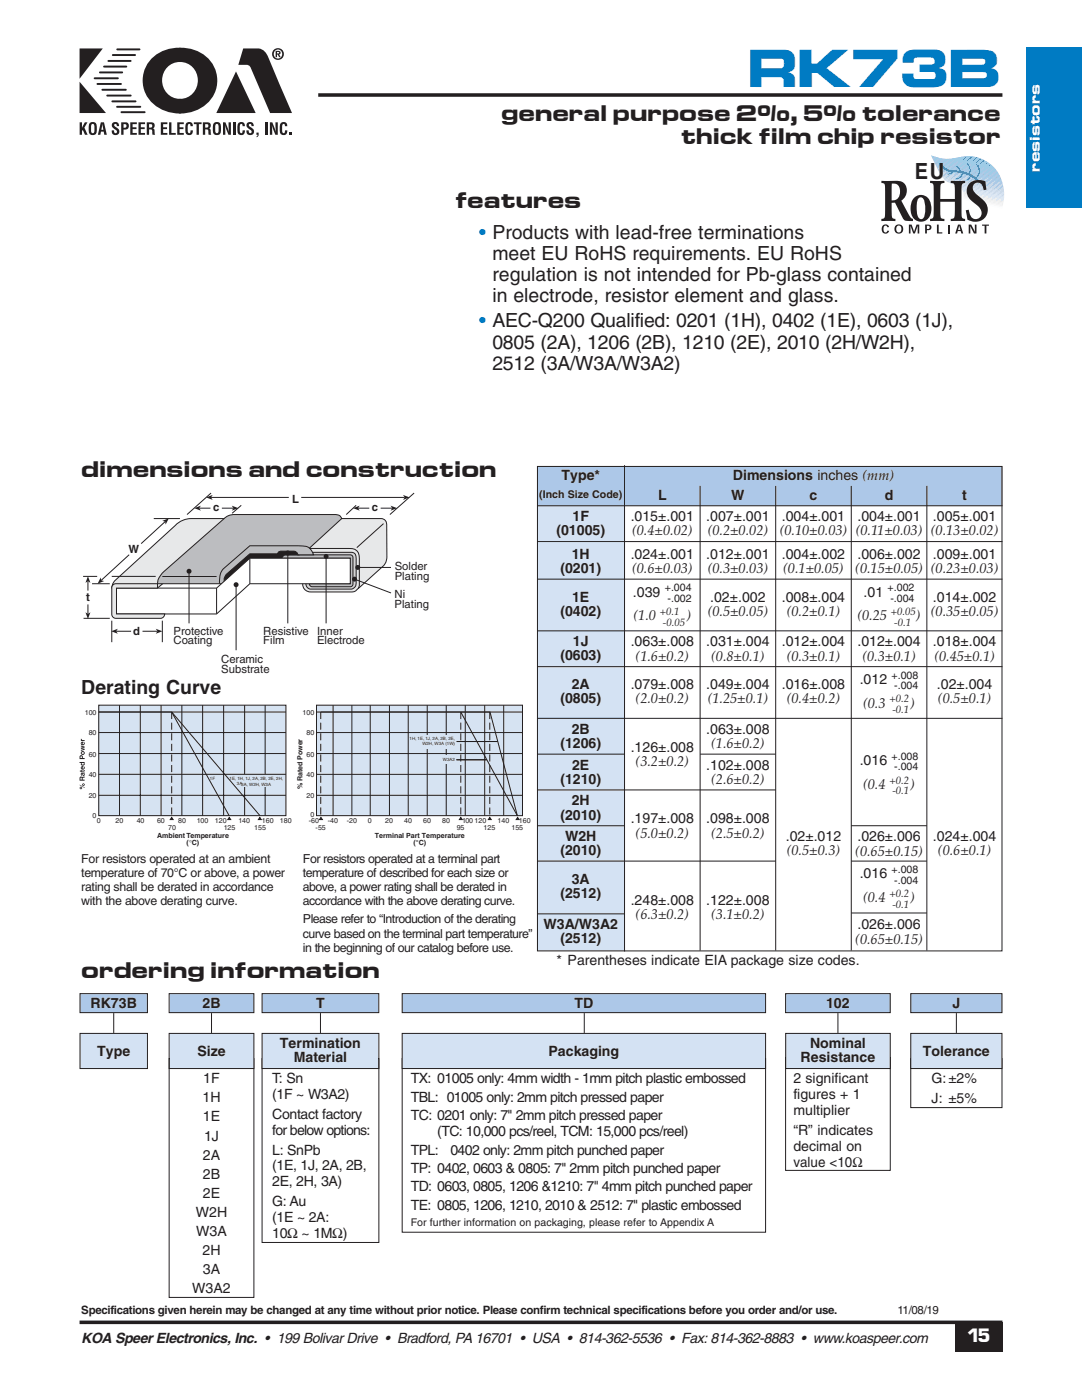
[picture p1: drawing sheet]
<svg xmlns="http://www.w3.org/2000/svg" width="216mm" height="279mm" viewBox="0 0 216 279" stroke-linecap="round" stroke-linejoin="round" font-family="sans-serif">
<path d="M59.6 109.9l8-6.4h8.5a1.15 1.15 0 0 1 1.1 1.3v6.4l-.2 1-.4 .7-5.6 5-.8 .2h-8.2a1.53 1.53 0 0 1-1.6-1.6z" fill="#e7e8e9"/>
<path d="M59.6 109.9l8-6.4h8.5a1.15 1.15 0 0 1 1.1 1.3v6.4l-.2 1-.4 .7-5.6 5-.8 .2h-8.2a1.53 1.53 0 0 1-1.6-1.6z" fill="none" stroke="#231f20" stroke-width=".2"/>
<path d="M62.4 110.2h7.7a1.04 1.04 0 0 1 1 1.5l-.1 5-.1 .4-.5 .4-8.5 .1-.6-.3-.3-.8z" fill="#d1d2d4"/>
<path d="M62.4 110.2h7.7a1.04 1.04 0 0 1 1 1.5l-.1 5-.1 .4-.5 .4-8.5 .1-.6-.3-.3-.8z" fill="none" stroke="#231f20" stroke-width=".2"/>
<path d="M56.5 110.7h13.4l.5 .3v5.6l-.2 .4-7.9 .1a.63 .63 0 0 1-.6-.6h8.2v-5.1h-13.9z" fill="#bcbdc0"/>
<path d="M56.5 110.7h13.4l.5 .3v5.6l-.2 .4-7.9 .1a.63 .63 0 0 1-.6-.6h8.2v-5.1h-13.9z" fill="none" stroke="#231f20" stroke-width=".2"/>
<path d="M44 114.7l6-5.2 6.3-.1 3.9 .2-.5 1.1h-2.8l-.6 .6-.1 .6-6.1 .3-5.4 4.8z" fill="#231f20"/>
<path d="M44 114.7l6-5.2 6.3-.1 3.9 .2-.5 1.1h-2.8l-.6 .6-.1 .6-6.1 .3-5.4 4.8z" fill="none" stroke="#231f20" stroke-width=".2"/>
<path d="M30.6 115.9h14.1v1.8h-14.1z" fill="#fff"/>
<path d="M30.6 115.9h14.1v1.8h-14.1z" fill="none" stroke="#231f20" stroke-width=".2"/>
<path d="M22.9 115.9l12-11a4.5 4.5 0 0 1 3.3-1.4h7.1l-12.8 13-1.1 .9h-9.1l.2-.9z" fill="#e7e8e9"/>
<path d="M22.9 115.9l12-11a4.5 4.5 0 0 1 3.3-1.4h7.1l-12.8 13-1.1 .9h-9.1l.2-.9z" fill="none" stroke="#231f20" stroke-width=".2"/>
<path d="M32.5 114.2l12.2-10.7a2.79 2.79 0 0 1 2.1-.8h20.3a1.05 1.05 0 0 1 1.1 .8l-6.4 5.9 .4 .5 .4 .8-3.2-.1a.78 .78 0 0 0-.7-.6h-2.7l-.4 .1-.2 .4h-5.5l-4.8 4.2-.4 .8v1h-13.3a3.6 3.6 0 0 1 1.1-2.3z" fill="#bcbdc0"/>
<path d="M32.5 114.2l12.2-10.7a2.79 2.79 0 0 1 2.1-.8h20.3a1.05 1.05 0 0 1 1.1 .8l-6.4 5.9 .4 .5 .4 .8-3.2-.1a.78 .78 0 0 0-.7-.6h-2.7l-.4 .1-.2 .4h-5.5l-4.8 4.2-.4 .8v1h-13.3a3.6 3.6 0 0 1 1.1-2.3z" fill="none" stroke="#231f20" stroke-width=".2"/>
<path d="M23.2 117.4h20l6.7-6h20v5.1h-20l-6.7 6h-20z" fill="#fff"/>
<path d="M23.2 117.4h20l6.7-6h20v5.1h-20l-6.7 6h-20zM32.4 115.1h10.8M43.2 117.4v5.1M49.9 111.4v5.1M61.8 109.4l-.6-.3-1.4-.2h-9.9l-5.3 4.6a3.7 3.7 0 0 0-.8 2.9" fill="none" stroke="#231f20" stroke-width=".2"/>
<path d="M22.5 116.7l.6-.2h8.3v.9h-8.2v5.1h9.7a.86 .86 0 0 1-.8 .9h-9a.8 .8 0 0 1-.8-.8v-5.3z" fill="#e7e8e9"/>
<path d="M22.5 116.7l.6-.2h8.3v.9h-8.2v5.1h9.7a.86 .86 0 0 1-.8 .9h-9a.8 .8 0 0 1-.8-.8v-5.3zM37.7 114.4v10M61.9 109.5h7.5a1.89 1.89 0 0 1 2.3 2.3v5.1l-.2 .6M76.5 104.5l-5.3 4.8" fill="none" stroke="#231f20" stroke-width=".2"/>
<circle cx="37.7" cy="114" r=".49" fill="#231f20"/>
<path d="M65.1 111.5v12.9" fill="none" stroke="#231f20" stroke-width=".2"/>
<circle cx="65.1" cy="111" r=".49" fill="#231f20"/>
<path d="M57.4 110.8v13.6" fill="none" stroke="#231f20" stroke-width=".2"/>
<circle cx="57.4" cy="110.4" r=".49" fill="#231f20"/>
<path d="M47.1 117.1v12.7" fill="none" stroke="#231f20" stroke-width=".2"/>
<circle cx="47.1" cy="116.7" r=".49" fill="#231f20"/>
<path d="M71.8 113.2h6.2" fill="none" stroke="#231f20" stroke-width=".2"/>
<circle cx="71.4" cy="113.2" r=".49" fill="#231f20"/>
<path d="M71.1 115.7l6.9 2.6" fill="none" stroke="#231f20" stroke-width=".2"/>
<circle cx="70.7" cy="115.6" r=".49" fill="#231f20"/>
<path d="M42.1 99.3h15.5" fill="none" stroke="#231f20" stroke-width=".2"/>
<path d="M41.1 99.3l1.3-.5-.3 .5 .3 .5z" fill="#231f20"/>
<path d="M60.1 99.3h20.7" fill="none" stroke="#231f20" stroke-width=".2"/>
<path d="M80.4 98.8l1.3 .5-1.3 .5 .4-.5z" fill="#231f20"/>
<path d="M42.1 98.4l-4.8 4.3M82.6 98.4l-4.8 4.3M71.4 101.4h2.3" fill="none" stroke="#231f20" stroke-width=".2"/>
<path d="M70.4 101.4l1.4-.5-.4 .5 .4 .5z" fill="#231f20"/>
<path d="M76 101.4h2.3" fill="none" stroke="#231f20" stroke-width=".2"/>
<path d="M77.9 100.9l1.4 .5-1.4 .5 .4-.5z" fill="#231f20"/>
<path d="M39.7 101.4h2.3M71.1 100.8l-2 1.9" fill="none" stroke="#231f20" stroke-width=".2"/>
<path d="M38.8 101.4l1.3-.5-.4 .5 .4 .5z" fill="#231f20"/>
<path d="M44.3 101.4h2.3" fill="none" stroke="#231f20" stroke-width=".2"/>
<path d="M46.3 100.9l1.3 .5-1.3 .5 .3-.5z" fill="#231f20"/>
<path d="M17.5 116v1.9M18.4 116.5h3.5M30.7 103.5h5.2M48.1 100.8l-1.8 1.6M16.7 123.4h5.2" fill="none" stroke="#231f20" stroke-width=".2"/>
<path d="M17.5 115l.5 1.3-.5-.3-.4 .3z" fill="#231f20"/>
<path d="M17.5 120.6v1.9" fill="none" stroke="#231f20" stroke-width=".2"/>
<path d="M17.1 122.2l.4 .3 .5-.3-.5 1.3z" fill="#231f20"/>
<path d="M25.8 110.7l-5.6 5.1" fill="none" stroke="#231f20" stroke-width=".2"/>
<path d="M20.1 115.2l.1 .6 .6 .2-1.3 .5z" fill="#231f20"/>
<path d="M33 104.1l-4.8 4.4" fill="none" stroke="#231f20" stroke-width=".2"/>
<path d="M32.4 103.9l1.3-.5-.7 1.3v-.6z" fill="#231f20"/>
<path d="M23.2 126h3" fill="none" stroke="#231f20" stroke-width=".2"/>
<path d="M22.2 126l1.3-.5-.3 .5 .3 .5z" fill="#231f20"/>
<path d="M28.4 126h3" fill="none" stroke="#231f20" stroke-width=".2"/>
<path d="M31.1 125.5l1.3 .5-1.3 .5 .3-.5z" fill="#231f20"/>
<path d="M16.6 115h2.8M22.3 115h8.8M22.3 123.9v4.3M32.4 123.9v4.3" fill="none" stroke="#231f20" stroke-width=".2"/>
<path d="M107.2 100.9h17.4v88.8h-17.4z" fill="#d4e2f3"/>
<path d="M15.9 38.1h69.8v44.4h-69.8z" fill="#fff"/>
<path d="M63.5 19h136.5" fill="none" stroke="#231f20" stroke-width=".71" stroke-linecap="butt"/>
<g fill="#231f20">
<path d="M15.9 9.7h4.6l-4.6 6z"/>
<path d="M15.9 16.3l5.2 6.3h-5.2z"/>
<path d="M47.1 14.3l3.9 8.3h-7.8z"/>
<path d="M48.5 9.7h3.1a2.44 2.44 0 0 1 1.9 1.7l4.8 11.2h-4.4l-3.8-9a1.41 1.41 0 0 0-1.8-.7h-.7z"/>
<path d="M30.3 11.6a7.6 7.6 0 0 1 5.6-2.1 1.57 1.57 0 0 1 .7 2.3l-.3 .4-.4 .2a3.7 3.7 0 0 0-3.6 3.6 3.7 3.7 0 0 0 3.6 3.7 1.61 1.61 0 0 1 .7 2.4l-.3 .4a6.2 6.2 0 0 1-4.5-.9 6.3 6.3 0 0 1-1.5-10z"/>
<path d="M35.5 9.7a6.1 6.1 0 0 1 4.4 .8 6.4 6.4 0 0 1 3.4 6.6 6.4 6.4 0 0 1-5.2 5.3l-2.2 .3a1.6 1.6 0 0 1-.6-2.4l.2-.4 .5-.2a3.7 3.7 0 0 0 3.5-3.7 3.7 3.7 0 0 0-3.6-3.6 1.54 1.54 0 0 1-.6-2.3z"/>
<path d="M15.9 24.4h.5v1.1l.5-1.1h.6l-.7 1.1 .7 1.4h-.5l-.5-1-.1 .3v.7h-.5z"/>
<path d="M22.5 24.5a.8 .8 0 0 1 1.2 .4l.1 .3h-.5l-.1-.4-.2-.1-.2 .1v.3a1.9 1.9 0 0 1 1 1.1 .77 .77 0 0 1-.9 .8 .77 .77 0 0 1-.6-1h.5l.1 .5 .3 .1a.36 .36 0 0 0 0-.6l-.6-.4a.72 .72 0 0 1-.1-1.1z"/>
<path d="M26 24.4h1.3v.4h-.8v.6h.7v.4h-.7v.7h.8v.4h-1.3z"/>
<path d="M27.6 24.4h1.3v.4h-.8v.6h.8v.4h-.8v.7h.8v.4h-1.3z"/>
<path d="M32.1 24.4h1.3v.4h-.8v.6h.7v.4h-.7v.7h.8v.4h-1.3z"/>
<path d="M33.7 24.4h.5v2.1h.9v.4h-1.4z"/>
<path d="M35.4 24.4h1.3v.4h-.9v.6h.8v.4h-.8v.7h.9v.4h-1.3z"/>
<path d="M37.2 24.6a.74 .74 0 0 1 .9-.2 .74 .74 0 0 1 .4 .8h-.5l-.1-.4-.1-.1-.3 .1v1.5l.3 .3 .2-.1v-.5h.5a.77 .77 0 0 1-.7 1 .77 .77 0 0 1-.8-.8v-1.1z"/>
<path d="M38.7 24.4h1.5v.4h-.5v2.1h-.5v-2.1h-.5z"/>
<path d="M44.5 24.4h.5l.7 1.9-.1-1.9h.5v2.5h-.5l-.7-1.9 .1 1.9h-.5z"/>
<path d="M46.5 24.4h.5v2.5h-.5z"/>
<path d="M47.6 24.6a.74 .74 0 0 1 .9-.2 .74 .74 0 0 1 .4 .8h-.5l-.1-.4-.1-.1-.3 .1v1.5l.3 .3 .1-.1 .1-.5h.5a.77 .77 0 0 1-.7 1 .77 .77 0 0 1-.8-.8v-1.1z"/>
<path d="M49.4 24.5a.8 .8 0 0 1 1.2 .4v.3h-.4l-.1-.4-.2-.1-.2 .1v.3a1.9 1.9 0 0 1 1 1.1 .77 .77 0 0 1-.9 .8 .77 .77 0 0 1-.6-1h.4l.1 .5 .4 .1a.36 .36 0 0 0-.1-.6l-.5-.4a.72 .72 0 0 1-.1-1.1z"/>
<path d="M51.2 26.5h.4v.6l-.4 .3 .2-.5h-.2z"/>
<path d="M53 24.4h.4v2.5h-.4z"/>
<path d="M53.9 24.4h.4l.7 1.9v-1.9h.4v2.5h-.5l-.6-1.9v1.9h-.4z"/>
<path d="M56 24.6a.74 .74 0 0 1 .9-.2 .74 .74 0 0 1 .4 .8h-.4l-.1-.4-.2-.1-.2 .1-.1 1.5 .3 .3 .2-.1 .1-.5h.4a.77 .77 0 0 1-.6 1 .77 .77 0 0 1-.9-.8v-1.1z"/>
<path d="M57.8 26.5h.4v.4h-.4z"/>
<path d="M54.6 10.8a.88 .88 0 0 1 1.7 0 .88 .88 0 0 1-1.7 0zM54.3 10.8a1.18 1.18 0 0 0 2.3 0 1.18 1.18 0 0 0-2.3 0zM55 10.1v1.3h.3v-.5h.1l.3 .5h.3l-.3-.5 .3-.2-.1-.4zM55.3 10.4h.3l.1 .2-.4 .1z"/>
<path d="M17.9 24.6l-.2 1.2a.86 .86 0 0 0 .8 1.2 .86 .86 0 0 0 .8-1.2v-.3a.86 .86 0 0 0-.3-1.1 .86 .86 0 0 0-1.1 .2zM18.3 24.8l.2-.1 .2 .1 .1 .3v1.2l-.3 .3-.3-.3z"/>
<path d="M20.1 24.4l-.6 2.5h.5l.1-.6h.6l.1 .6h.5l-.5-2.5zM20.4 24.7l.2 1.2h-.4z"/>
<path d="M24.2 24.4v2.5h.4v-1a.77 .77 0 0 0 1.1-.5 .77 .77 0 0 0-.6-1zM24.6 24.8a.39 .39 0 0 1 .6 .3l-.1 .4h-.5z"/>
<path d="M29.3 24.4v2.5h.4l.1-1.1a.45 .45 0 0 1 .5 .2 .45 .45 0 0 1 .1 .5v.4h.5l-.1-.6a.51 .51 0 0 0-.3-.7 .63 .63 0 0 0 .3-.7 .63 .63 0 0 0-.6-.5zM29.7 24.8l.6 .1a.37 .37 0 0 1-.2 .6h-.4z"/>
<path d="M40.5 24.4v2.5h.4l.1-1.1a.45 .45 0 0 1 .5 .2 .45 .45 0 0 1 .1 .5v.4h.5l-.1-.6a.51 .51 0 0 0-.3-.7 .63 .63 0 0 0 .3-.7 .63 .63 0 0 0-.6-.5zM40.9 24.8l.6 .1a.37 .37 0 0 1-.2 .6h-.4z"/>
<path d="M42.7 24.6l-.2 1.2a.86 .86 0 0 0 .8 1.2 .86 .86 0 0 0 .8-1.2v-.3a.86 .86 0 0 0-.4-1.1 .86 .86 0 0 0-1 .2zM43 24.8l.3-.1 .2 .1 .1 .3v1.2l-.3 .3-.3-.3z"/>
</g>
<path d="M18.9 15.6h4.6M19.4 16.8h4.7M19.9 14.5h4.5M20.4 17.9h4.7M20.8 13.3h4.4M21.4 19.1h4.7M21.6 12.2h4.5M22.5 11h4.5M23.4 9.9h4.4M22.4 20.2h4.6M23.4 21.3h4.6M24.2 22.4h4.7" fill="none" stroke="#231f20" stroke-width=".39"/>
<path d="M107.2 93h92.8v7.9h-92.8z" fill="#adc8e8"/>
<g fill="none" stroke="#231f20" stroke-width=".2">
<path d="M107.2 93.1h92.7v96.7h-92.7zM154.8 97v92.7M169.9 97v92.7M184.9 97v92.7M107.2 125.9h92.8M107.2 133h92.8M107.2 143.4h92.8M107.2 150.5h17.4M139.7 150.5h15.1M33.8 211.3h16.9v47.6h-16.9zM52.3 211.3h23.3v36.7h-23.3zM80.2 211.3h72.6v34.6h-72.6z"/>
<path d="M156.8 211h20.8v22.6h-20.8zM181.7 211.3h18.2v9.7h-18.2z"/>
</g>
<path d="M16.1 198.4h13.2v3.6h-13.2z" fill="#adc8e8"/>
<path d="M16 198.3h13.4v3.8h-13.4z" fill="none" stroke="#231f20" stroke-width=".2"/>
<path d="M16.1 206.3h13.2v6.9h-13.2z" fill="#d4e2f3"/>
<path d="M16 206.2h13.4v7.1h-13.4z" fill="none" stroke="#231f20" stroke-width=".2"/>
<path d="M33.8 206.3h16.8v6.9h-16.8z" fill="#d4e2f3"/>
<path d="M33.8 206.2h16.9v7.1h-16.9z" fill="none" stroke="#231f20" stroke-width=".2"/>
<path d="M156.9 206.3h20.7v6.9h-20.7z" fill="#d4e2f3"/>
<path d="M156.8 206.2h20.8v7.1h-20.8z" fill="none" stroke="#231f20" stroke-width=".2"/>
<path d="M181.8 206.3h18v6.9h-18z" fill="#d4e2f3"/>
<path d="M181.7 206.2h18.2v7.1h-18.2z" fill="none" stroke="#231f20" stroke-width=".2"/>
<path d="M52.4 206.3h23.1v6.9h-23.1z" fill="#d4e2f3"/>
<path d="M52.3 206.2h23.3v7.1h-23.3z" fill="none" stroke="#231f20" stroke-width=".2"/>
<path d="M80.3 206.3h72.4v6.9h-72.4z" fill="#d4e2f3"/>
<path d="M22.7 202.2v4M80.2 206.2h72.6v7.1h-72.6z" fill="none" stroke="#231f20" stroke-width=".2"/>
<path d="M33.8 198.4h16.8v3.6h-16.8z" fill="#adc8e8"/>
<path d="M33.8 198.3h16.9v3.8h-16.9zM42.2 202.2v4" fill="none" stroke="#231f20" stroke-width=".2"/>
<path d="M80.3 198.4h72.4v3.6h-72.4z" fill="#adc8e8"/>
<path d="M80.2 198.3h72.6v3.8h-72.6zM116.6 202.2v4" fill="none" stroke="#231f20" stroke-width=".2"/>
<path d="M156.8 198.4h20.8v3.6h-20.8z" fill="#adc8e8"/>
<path d="M156.8 198.3h20.8v3.8h-20.8zM167.2 202.2v4" fill="none" stroke="#231f20" stroke-width=".2"/>
<path d="M181.8 198.4h18v3.6h-18z" fill="#adc8e8"/>
<path d="M181.7 198.3h18.2v3.8h-18.2zM190.8 202.2v4" fill="none" stroke="#231f20" stroke-width=".2"/>
<path d="M52.4 198.4h23.1v3.6h-23.1z" fill="#adc8e8"/>
<path d="M52.3 198.3h23.3v3.8h-23.3zM63.9 202.2v4" fill="none" stroke="#231f20" stroke-width=".2"/>
<path d="M19.7 140.7h37.4v22.1h-37.4z" fill="#d6e3f2"/>
<g fill="none" stroke="#231f20" stroke-width=".2">
<path d="M19.7 140.7h37.4v22.1h-37.4zM19.7 142.1h14.6l17.6 20.7M19.7 158.7h37.4M19.7 150.4h37.4M19.7 146.2h37.4M23.8 140.7v22.1M28 140.7v22.1M32.1 140.7v22.1M36.3 140.7v22.1M40.4 140.7v22.1M44.6 140.7v22.1M48.8 140.7v22.1"/>
<path d="M52.9 140.7v22.1"/>
</g>
<path d="M34.3 142.1v20.7" fill="none" stroke="#231f20" stroke-width=".2" stroke-dasharray="1.4 .7" stroke-linecap="butt"/>
<g fill="#231f20">
<path d="M15.9 156.6l1 .7zM16 157.3a.15 .15 0 0 1 .3 0 .15 .15 0 0 1-.3 0zM15.9 157.3a.26 .26 0 0 0 .5 0 .26 .26 0 0 0-.5 0zM16.5 156.6a.15 .15 0 0 1 .3 0 .15 .15 0 0 1-.3 0zM16.4 156.6a.26 .26 0 0 0 .5 0 .26 .26 0 0 0-.5 0z" fill-rule="evenodd"/>
<path d="M16.1 155.2h.2v.4h-.3zM15.9 155.1v.7h1v-.2h-.4v-.4h.4v-.2l-.5 .1-.2-.1z" fill-rule="evenodd"/>
<path d="M16.5 154.4h.2v.2h-.1zM16.2 154.2v.6h.2v-.4l.1 .4h.4v-.7z" fill-rule="evenodd"/>
<path d="M16.3 153.1h.1v.3zM16.3 152.9l-.2 .3 .1 .3a.42 .42 0 0 0 .4 .1 .42 .42 0 0 0 .3-.4l-.2-.3v.3l-.1 .2v-.5z" fill-rule="evenodd"/>
<path d="M16.4 152.3h.3v.1l-.3 .2zM15.9 152.1v.2h.3a.37 .37 0 0 0 .3 .5 .37 .37 0 0 0 .4-.4v-.3z" fill-rule="evenodd"/>
<path d="M16.1 151l.2-.1v.4h-.3zM15.9 150.9v.6h1v-.2h-.4l-.2-.6z" fill-rule="evenodd"/>
<path d="M16.3 150.3a.21 .21 0 0 1 .4 0 .21 .21 0 0 1-.4 0zM16.1 150.3a.4 .4 0 0 0 .8 0 .4 .4 0 0 0-.8 0z" fill-rule="evenodd"/>
<path d="M16.3 148.3l.1-.1v.3zM16.3 148.1l-.2 .3 .1 .2a.42 .42 0 0 0 .4 .1 .42 .42 0 0 0 .3-.3l-.2-.4v.4l-.1 .1v-.5z" fill-rule="evenodd"/>
</g>
<g fill="#231f20">
<path d="M15.9 153.8l1-.1v.3l-.6 .1-.4-.1z"/>
<path d="M16.1 148.8l.8 .2v.2l-.6 .1 .6 .1v.2l-.8 .3v-.3l.6-.1-.6-.1v-.2l.6-.1-.6-.1z"/>
<path d="M16.1 147.5h.2l.1 .2h.5v.2h-.8v-.2h.2z"/>
<path d="M45.7 163.1l.3 .5h-.5z"/>
</g>
<path d="M19.7 142.1h37.4M34.3 142.1l11.4 20.7M45.7 163.1l.3 .5h-.5z" fill="none" stroke="#231f20" stroke-width=".2"/>
<path d="M48.2 154.5h5.1v2.4h-5.1z" fill="#d6e3f2"/>
<path d="M19.7 154.5h37.4" fill="none" stroke="#231f20" stroke-width=".2"/>
<path d="M34.3 163.1l.2 .5h-.5z" fill="#231f20"/>
<path d="M34.3 163.1l.2 .5h-.5z" fill="none" stroke="#231f20" stroke-width=".2"/>
<path d="M51.8 163.1l.3 .5h-.5z" fill="#231f20"/>
<path d="M51.8 163.1l.3 .5h-.5z" fill="none" stroke="#231f20" stroke-width=".2"/>
<path d="M48.4 155.9h5v1.2h-5z" fill="#d6e3f2"/>
<path d="M139.7 97v92.7M107.2 115.6h92.8M107.2 100.9h92.8M107.2 108.1h92.8M107.2 157.6h47.6M107.2 164.8h17.4M107.2 171.9h47.6M169.9 164.8h15M169.9 171.9h15M107.2 182.4h17.4M169.9 182.2h15" fill="none" stroke="#231f20" stroke-width=".2"/>
<path d="M186.1 30.9l14.3 2.1v.2z" fill="#649fd2"/>
<path d="M186 30.9l14.4 2.3v.2z" fill="#68a1d3"/>
<path d="M186 30.9l14.4 2.5v.3z" fill="#6ba4d5"/>
<path d="M185.9 30.9l14.5 2.8v.2z" fill="#6fa6d7"/>
<path d="M185.9 30.9l14.5 3v.2z" fill="#72a8d8"/>
<path d="M185.8 30.9l14.6 3.3v.2z" fill="#77a9d8"/>
<path d="M185.8 30.9l14.6 3.5v.2z" fill="#7aabd9"/>
<path d="M185.8 31l14.6 3.7v.2l-14.7-3.7z" fill="#7faeda"/>
<path d="M185.7 31.2l14.7 3.7v.2l-14.7-3.6z" fill="#82afda"/>
<path d="M185.7 31.5l14.7 3.6v.3l-14.7-3.7z" fill="#86b1db"/>
<path d="M185.7 31.7l14.7 3.7v.2l-14.7-3.7z" fill="#8db4dc"/>
<path d="M185.7 32l14.7 3.6v.2l-14.7-3.6z" fill="#90b6dd"/>
<path d="M185.7 32.2l14.7 3.7v.2l-14.7-3.7z" fill="#95b7dd"/>
<path d="M185.7 32.5l14.7 3.6v.2l-14.7-3.6z" fill="#98badf"/>
<path d="M185.7 32.7l14.7 3.7v.2l-14.7-3.7z" fill="#9dbde1"/>
<path d="M185.7 32.9l14.7 3.7v.2l-14.7-3.6z" fill="#a1c0e2"/>
<path d="M185.7 33.2l14.7 3.6v.3l-14.7-3.7z" fill="#a4c2e3"/>
<path d="M185.7 33.4l14.7 3.7v.2l-14.7-3.7z" fill="#a8c4e3"/>
<path d="M185.7 33.7l14.7 3.6v.2l-14.7-3.6z" fill="#aec6e3"/>
<path d="M185.7 33.9l14.7 3.7v.2l-14.7-3.7z" fill="#b2c9e4"/>
<path d="M185.7 34.2l14.7 3.6v.2l-14.7-3.6z" fill="#b7cce6"/>
<path d="M185.7 34.4l14.7 3.6v.3l-14.7-3.7z" fill="#bbcfe7"/>
<path d="M185.7 34.6l14.7 3.7v.2l-14.7-3.6z" fill="#c0d2e8"/>
<path d="M185.7 34.9l14.7 3.6v.3l-14.7-3.7z" fill="#c4d6eb"/>
<path d="M185.7 35.1l14.7 3.7v.2l-14.7-3.7z" fill="#c8d8ed"/>
<path d="M185.7 35.4l14.7 3.6v.2l-14.7-3.6z" fill="#cedcee"/>
<path d="M185.7 35.6l14.7 3.7v.2l-14.7-3.7z" fill="#d1dff0"/>
<path d="M185.7 35.8l14.7 3.7v.2l-14.7-3.6z" fill="#d6e3f2"/>
<path d="M185.7 36.1l14.7 3.6v.3l-14.7-3.7z" fill="#dae5f2"/>
<path d="M185.7 36.3l14.7 3.7-.1 .2-14.6-3.6z" fill="#e0e8f1"/>
<path d="M185.7 36.6l14.6 3.6v.2l-14.6-3.6z" fill="#e5eaf2"/>
<path d="M185.7 36.8l14.5 3.7v.2l-14.5-3.7z" fill="#e9edf2"/>
<path d="M185.7 37.1l14.5 3.6-.1 .2-14.4-3.6z" fill="#edf0f4"/>
<path d="M185.7 37.3l14.4 3.7v.2l-14.4-3.7z" fill="#f1f4f6"/>
<path d="M185.7 37.5l14.4 3.7-.1 .2-14.3-3.6z" fill="#f7f9f9"/>
<path d="M185.7 37.8l14.3 3.6v.3l-14.3-3.7z" fill="#fcfdfd"/>
<g fill="#fff">
<path d="M185.7 38l14.3 3.7-.1 .2-14.2-3.7z"/>
<path d="M185.7 38.1l14.2 3.7-.4 1.8-13.8-3.7z"/>
<path d="M185.7 39.9l13.8 3.7-.4 1.3-13.4-3.2z"/>
</g>
<path d="M187.5 32.6a3.6 3.6 0 0 0 3.6 1.6l2 .5 1.2 .7 1 .8" fill="none" stroke="#649fd2" stroke-width=".49"/>
<g fill="#231f20">
<path d="M176.2 45l.5-.2a.65 .65 0 0 1 .7 .5l-.4 .1a.35 .35 0 0 0-.2-.4 .35 .35 0 0 0-.4 .2 .9 .9 0 0 0 .3 1.2l.4-.4 .3 .1a.81 .81 0 0 1-1.1 .5 .81 .81 0 0 1-.3-1.2z"/>
<path d="M187 44.8h.3v1.6h.7v.2h-1z"/>
<path d="M189.1 44.8h.4v1.8h-.4z"/>
<path d="M196 44.8h1.3v.3h-.5v1.5h-.3v-1.5h-.5z"/>
<path d="M185.6 36.1h2.8v.4l-.3 .1a.82 .82 0 0 0-.5 1v2.1h2.9a6 6 0 0 0-.2-3l-.6-.2v-.4h2.9v.4l-.4 .1a1.34 1.34 0 0 0-.3 1.4v4.7a.71 .71 0 0 0 .7 1v.4h-2.9v-.4l.4-.1 .4-.4v-2.9h-2.9v2.5a.68 .68 0 0 0 .2 .7 .68 .68 0 0 0 .6 .2v.4h-2.8v-.4a.68 .68 0 0 0 .7-1v-5.5l-.2-.6-.5-.1z"/>
<path d="M193.5 36.5a3 3 0 0 1 3.1-.3l.2 1.6-.5 .2a1.26 1.26 0 0 0-1.8-1.4 1.33 1.33 0 0 0 .4 2.2l.4 .3a3.2 3.2 0 0 1 1.7 3.3 2.63 2.63 0 0 1-4 1.4l-.3-1.8 .6-.1 .1 .4a1.27 1.27 0 0 0 .9 1.4 1.27 1.27 0 0 0 1.5-.8 2.63 2.63 0 0 0-1.6-2.5 2.48 2.48 0 0 1-.7-3.9z"/>
</g>
<g fill="#231f20">
<path d="M179 45.2l.3-.2a.68 .68 0 0 1 .6 .8 .68 .68 0 0 1-.7 .6 .81 .81 0 0 1-.2-1.2zM178.5 45.7a.92 .92 0 0 0 1.8 0 .92 .92 0 0 0-1.8 0z" fill-rule="evenodd"/>
<path d="M181.4 44.8h.5l.5 1.4 .5-1.4h.5v1.8h-.3v-1.5l-.5 1.5h-.4l-.5-1.5v1.5h-.3z" fill-rule="evenodd"/>
<path d="M185 45.1h.4a.33 .33 0 0 1 .1 .4 .33 .33 0 0 1-.3 .2h-.2zM184.6 44.8v1.8h.4v-.7a.6 .6 0 0 0 .8-.4 .6 .6 0 0 0-.6-.7z" fill-rule="evenodd"/>
<path d="M191.4 45l.2 .9h-.4zM191.2 44.8l-.6 1.8h.4l.1-.5h.6l.1 .5h.4l-.6-1.8z" fill-rule="evenodd"/>
<path d="M193.3 44.8h.5l.7 1.5v-1.5h.3v1.8h-.5l-.7-1.4v1.4h-.3z" fill-rule="evenodd"/>
<path d="M177.9 36.6a1.34 1.34 0 0 1 1.7 1.6 1.5 1.5 0 0 1-1.7 1.8zM175.9 36.1v.4l.6 .2 .1 .4v5.8a.64 .64 0 0 1-.7 .8v.4h2.8v-.4l-.6-.2-.1-.3-.1-2.7 .7-.1 1.4 2.8a1.19 1.19 0 0 0 1.5 .9h.7v-.4l-.4-.2-.3-.4-1.7-3.1a2.09 2.09 0 0 0 1.2-2.2 2.09 2.09 0 0 0-1.9-1.7z" fill-rule="evenodd"/>
<path d="M183.4 39.5l.3-.1a1.34 1.34 0 0 1 .9 1.4v1.3a2.2 2.2 0 0 1-.5 1.5 .85 .85 0 0 1-1.1-.9l-.1-1.3a2.72 2.72 0 0 1 .5-1.9zM182.3 39.6a3.4 3.4 0 0 0 .4 4.3 2.02 2.02 0 0 0 3.1-1.6 2.8 2.8 0 0 0-1.7-3.4 1.88 1.88 0 0 0-1.8 .7z" fill-rule="evenodd"/>
</g>
<path d="M190.1 34.2v.2l-.3 .1-.7 .3M190.9 33.2l.5 .5 .1 .3v.4M192 34.5a.95 .95 0 0 1-.5 1l-.6 .2M193 32.7a1.62 1.62 0 0 1 .4 1.9M193.7 35a1.12 1.12 0 0 1-.8 .9M194.8 32.8a1.9 1.9 0 0 1-.2 2.9" fill="none" stroke="#649fd2" stroke-width=".31"/>
<path d="M124.6 92.8v97.1" fill="none" stroke="#231f20" stroke-width=".2"/>
<path d="M204.7 9.5h11.2v32h-11.2z" fill="#007bc3"/>
<path d="M15.9 263.9h184.1" fill="none" stroke="#231f20" stroke-width=".71" stroke-linecap="butt"/>
<path d="M190.5 263.9h9.5v6h-9.5z" fill="#231f20"/>
<path d="M63.2 140.7h41.1v22.1h-41.1z" fill="#d6e3f2"/>
<path d="M63.2 140.7h41.1v22.1h-41.1zM64 142.1h33.8l5.4 20.7M66.5 140.7v22.1M70.2 140.7v22.1M73.9 140.7v22.1M81.5 140.7v22.1M85.3 140.7v22.1M89 140.7v22.1M92.8 140.7v22.1M96.7 140.7v22.1" fill="none" stroke="#231f20" stroke-width=".2"/>
<path d="M97.7 142.1v20.7" fill="none" stroke="#231f20" stroke-width=".2" stroke-dasharray="1.4 .7" stroke-linecap="butt"/>
<path d="M97.7 163.1l.3 .5h-.6z" fill="#231f20"/>
<path d="M63.2 146.2h41M63.2 150.4h41M63.2 154.5h41M63.2 158.7h41M63.2 142.1h41M77.7 140.7v22.1M97.7 163.1l.3 .5h-.6z" fill="none" stroke="#231f20" stroke-width=".2"/>
<path d="M64 142.1v20.7" fill="none" stroke="#231f20" stroke-width=".2" stroke-dasharray="1.4 .7" stroke-linecap="butt"/>
<path d="M64 163.1l.3 .5h-.5z" fill="#231f20"/>
<path d="M64 163.1l.3 .5h-.5z" fill="none" stroke="#231f20" stroke-width=".2"/>
<path d="M103.3 163.1l.3 .5h-.6z" fill="#231f20"/>
<path d="M100.5 140.7v22.1M103.3 163.1l.3 .5h-.6z" fill="none" stroke="#231f20" stroke-width=".2"/>
<path d="M82.9 146.6h8.2v2.8h-8.2z" fill="#d6e3f2"/>
<path d="M91.9 142.1v20.7" fill="none" stroke="#231f20" stroke-width=".2" stroke-dasharray="1.4 .7" stroke-linecap="butt"/>
<path d="M91.9 163.1l.3 .5h-.5z" fill="#231f20"/>
<path d="M91.9 142.1l11.3 20.7M91.9 163.1l.3 .5h-.5z" fill="none" stroke="#231f20" stroke-width=".2"/>
<path d="M87.4 150.8h3.3v1.6h-3.3z" fill="#d6e3f2"/>
<path d="M91.1 151.6h6M91.1 148h8.2" fill="none" stroke="#231f20" stroke-width=".2"/>
<text font-size="9.2" fill="#007bc3" x="149.3" y="17.3">RK73B</text>
<text font-size="4.4" fill="#231f20" x="182.6" y="35.7">EU</text>
<g font-size="3.9" fill="#231f20">
<text x="100" y="24.1">general purpose 2%, 5% tolerance</text>
<text x="135.9" y="28.8">thick film chip resistor</text>
<text x="90.8" y="41.6">features</text>
<text x="98.2" y="51.9">meet EU RoHS requirements. EU RoHS</text>
<text x="98.2" y="56.1">regulation is not intended for Pb-glass contained</text>
<text x="98.2" y="60.3">in electrode, resistor element and glass.</text>
<text x="98.2" y="69.6">0805 (2A), 1206 (2B), 1210 (2E), 2010 (2H/W2H),</text>
<text x="98.2" y="73.8">2512 (3A/W3A/W3A2)</text>
<text x="16.2" y="95.1">dimensions and construction</text>
<text x="16.2" y="138.5">Derating Curve</text>
<text x="16.2" y="195.2">ordering information</text>
</g>
<g font-size="3.9" fill="#007bc3">
<text x="95.6" y="47.6">• Products with lead-free terminations</text>
<text x="95.6" y="65.3">• AEC-Q200 Qualified: 0201 (1H), 0402 (1E), 0603 (1J),</text>
</g>
<text font-size="3.4" fill="#fff" x="193" y="267.8">15</text>
<g font-size="2.8" fill="#231f20">
<text x="112" y="95.7">Type*</text>
<text x="146.2" y="95.8">Dimensions inches (mm)</text>
<text x="131.3" y="99.7">L</text>
<text x="145.9" y="99.7">W</text>
<text x="161.5" y="99.7">c</text>
<text x="176.5" y="99.7">d</text>
<text x="192" y="99.7">t</text>
<text x="111" y="106.8">(01005)</text>
<text x="114.2" y="104">1F</text>
<text x="125.8" y="104">.015±.001</text>
<text x="126.1" y="106.9">(0.4±0.02)</text>
<text x="140.9" y="104">.007±.001</text>
<text x="141.2" y="106.9">(0.2±0.02)</text>
<text x="155.6" y="106.9">(0.10±0.03)</text>
<text x="156" y="104">.004±.001</text>
<text x="170.7" y="106.9">(0.11±0.03)</text>
<text x="171.1" y="104">.004±.001</text>
<text x="185.8" y="106.9">(0.13±0.02)</text>
<text x="186.2" y="104">.005±.001</text>
<text x="114.1" y="111.5">1H</text>
<text x="125.8" y="111.5">.024±.001</text>
<text x="140.9" y="111.5">.012±.001</text>
<text x="156" y="111.6">.004±.002</text>
<text x="171.1" y="111.5">.006±.002</text>
<text x="186.2" y="111.6">.009±.001</text>
<text x="111.8" y="114.3">(0201)</text>
<text x="126.1" y="114.4">(0.6±0.03)</text>
<text x="126.3" y="119">.039</text>
<text x="141.2" y="114.4">(0.3±0.03)</text>
<text x="156.3" y="114.4">(0.1±0.05)</text>
<text x="170.7" y="114.4">(0.15±0.05)</text>
<text x="172.3" y="119">.01</text>
<text x="185.8" y="114.4">(0.23±0.03)</text>
<text x="111.8" y="122.9">(0402)</text>
<text x="114.2" y="120.1">1E</text>
<text x="126.4" y="123.8">(1.0</text>
<text x="137" y="123.8">)</text>
<text x="141.2" y="122.9">(0.5±0.05)</text>
<text x="141.7" y="120.1">.02±.002</text>
<text x="156" y="120.1">.008±.004</text>
<text x="157" y="122.9">(0.2±0.1)</text>
<text x="171.1" y="123.8">(0.25</text>
<text x="182.8" y="123.8">)</text>
<text x="185.8" y="122.9">(0.35±0.05)</text>
<text x="186.2" y="120.1">.014±.002</text>
<text x="111.8" y="131.8">(0603)</text>
<text x="114.3" y="129">1J</text>
<text x="125.8" y="129">.063±.008</text>
<text x="126.8" y="131.8">(1.6±0.2)</text>
<text x="140.9" y="129">.031±.004</text>
<text x="141.9" y="131.8">(0.8±0.1)</text>
<text x="156" y="129">.012±.004</text>
<text x="157" y="131.8">(0.3±0.1)</text>
<text x="171.1" y="129">.012±.004</text>
<text x="172.1" y="131.8">(0.3±0.1)</text>
<text x="186.2" y="129">.018±.004</text>
<text x="186.5" y="131.8">(0.45±0.1)</text>
<text x="114.1" y="137.5">2A</text>
<text x="125.8" y="137.6">.079±.008</text>
<text x="140.9" y="137.6">.049±.004</text>
<text x="156" y="137.6">.016±.008</text>
<text x="171.5" y="136.5">.012</text>
<text x="187" y="137.6">.02±.004</text>
<text x="111.8" y="140.4">(0805)</text>
<text x="126.8" y="140.4">(2.0±0.2)</text>
<text x="141.2" y="140.4">(1.25±0.1)</text>
<text x="157" y="140.4">(0.4±0.2)</text>
<text x="172.2" y="141.2">(0.3</text>
<text x="181.6" y="141.2">)</text>
<text x="187.2" y="140.4">(0.5±0.1)</text>
<text x="111.8" y="149.3">(1206)</text>
<text x="114.1" y="146.4">2B</text>
<text x="140.9" y="146.5">.063±.008</text>
<text x="141.9" y="149.3">(1.6±0.2)</text>
<text x="114.2" y="153.6">2E</text>
<text x="125.8" y="150.1">.126±.008</text>
<text x="126.8" y="152.9">(3.2±0.2)</text>
<text x="140.9" y="153.6">.102±.008</text>
<text x="171.5" y="152.7">.016</text>
<text x="111.8" y="156.4">(1210)</text>
<text x="114.1" y="160.7">2H</text>
<text x="141.9" y="156.4">(2.6±0.2)</text>
<text x="172.2" y="157.4">(0.4</text>
<text x="181.6" y="157.4">)</text>
<text x="111.8" y="163.6">(2010)</text>
<text x="112.8" y="167.9">W2H</text>
<text x="125.8" y="164.3">.197±.008</text>
<text x="126.8" y="167.2">(5.0±0.2)</text>
<text x="140.9" y="164.3">.098±.008</text>
<text x="141.9" y="167.2">(2.5±0.2)</text>
<text x="156.8" y="167.8">.02±.012</text>
<text x="171.1" y="167.9">.026±.006</text>
<text x="186.2" y="167.8">.024±.004</text>
<text x="111.8" y="170.7">(2010)</text>
<text x="157" y="170.6">(0.5±0.3)</text>
<text x="170.7" y="170.8">(0.65±0.15)</text>
<text x="187.2" y="170.6">(0.6±0.1)</text>
<text x="111.8" y="179.2">(2512)</text>
<text x="114.1" y="176.3">3A</text>
<text x="171.5" y="175.3">.016</text>
<text x="108.4" y="185.5">W3A/W3A2</text>
<text x="125.8" y="180.7">.248±.008</text>
<text x="126.8" y="183.5">(6.3±0.2)</text>
<text x="140.9" y="180.7">.122±.008</text>
<text x="141.9" y="183.5">(3.1±0.2)</text>
<text x="171.1" y="185.5">.026±.006</text>
<text x="172.2" y="180.1">(0.4</text>
<text x="181.6" y="180.1">)</text>
<text x="111.8" y="188.3">(2512)</text>
<text x="170.7" y="188.3">(0.65±0.15)</text>
<text x="111.1" y="192.6">* Parentheses indicate EIA package size codes.</text>
<text x="18.1" y="201.2">RK73B</text>
<text x="40.4" y="201.2">2B</text>
<text x="63.1" y="201.2">T</text>
<text x="114.6" y="201.2">TD</text>
<text x="164.8" y="201.2">102</text>
<text x="190" y="201.2">J</text>
<text x="55.9" y="209.1">Termination</text>
<text x="161.6" y="209.1">Nominal</text>
<text x="19.4" y="210.8">Type</text>
<text x="39.4" y="210.8">Size</text>
<text x="58.6" y="212">Material</text>
<text x="109.4" y="210.8">Packaging</text>
<text x="159.8" y="212">Resistance</text>
<text x="184.2" y="210.8">Tolerance</text>
<text x="40.4" y="220">1H</text>
<text x="40.6" y="216.2">1F</text>
<text x="54.3" y="216.2">T: Sn</text>
<text x="54.3" y="219.4">(1F ~ W3A2)</text>
<text x="82" y="219.9">TBL: 01005 only: 2mm pitch pressed paper</text>
<text x="82" y="216.2">TX: 01005 only: 4mm width - 1mm pitch plastic embossed</text>
<text x="158.3" y="216.2">2 significant</text>
<text x="158.3" y="219.4">figures + 1</text>
<text x="185.9" y="216.2">G:±2%</text>
<text x="185.9" y="220.1">J: ±5%</text>
<text x="40.5" y="223.8">1E</text>
<text x="40.7" y="227.6">1J</text>
<text x="54.3" y="223.3">Contact factory</text>
<text x="54.3" y="226.5">for below options:</text>
<text x="82" y="223.6">TC: 0201 only: 7&quot; 2mm pitch pressed paper</text>
<text x="87.3" y="226.7">(TC: 10,000 pcs/reel, TCM: 15,000 pcs/reel)</text>
<text x="158.3" y="222.5">multiplier</text>
<text x="158.3" y="226.5">“R” indicates</text>
<text x="40.5" y="231.4">2A</text>
<text x="54.3" y="230.4">L: SnPb</text>
<text x="54.3" y="233.6">(1E, 1J, 2A, 2B,</text>
<text x="82" y="230.4">TPL:</text>
<text x="89.9" y="230.4">0402 only: 2mm pitch punched paper</text>
<text x="158.3" y="229.7">decimal on</text>
<text x="158.3" y="232.8">value &lt;10Ω</text>
<text x="40.5" y="235.2">2B</text>
<text x="40.5" y="239">2E</text>
<text x="54.3" y="236.8">2E, 2H, 3A)</text>
<text x="82" y="237.8">TD: 0603, 0805, 1206 &amp;1210: 7&quot; 4mm pitch punched paper</text>
<text x="82" y="234.1">TP: 0402, 0603 &amp; 0805: 7&quot; 2mm pitch punched paper</text>
<text x="39.1" y="242.9">W2H</text>
<text x="54.3" y="240.7">G: Au</text>
<text x="54.3" y="243.9">(1E ~ 2A:</text>
<text x="82" y="241.5">TE: 0805, 1206, 1210, 2010 &amp; 2512: 7&quot; plastic embossed</text>
<text x="39.1" y="246.7">W3A</text>
<text x="40.4" y="250.5">2H</text>
<text x="54.3" y="247">10Ω ~ 1MΩ)</text>
<text x="40.5" y="254.3">3A</text>
<text x="38.4" y="258.1">W3A2</text>
<text x="16.2" y="268">KOA SpeerElectronics, Inc. • 199BolivarDrive • Bradford, PA 16701 • USA • 814-362-5536 • Fax: 814-362-8883 • www.koaspeer.com</text>
</g>
<text font-size="2.5" fill="#fff" x="207.5" y="34.2" transform="rotate(-90 207.5 34.2)">resistors</text>
<g font-size="2.5" fill="#231f20">
<text x="16.2" y="172.2">For resistors operated at an ambient</text>
<text x="60.5" y="172.2">For resistors operated at a terminal part</text>
<text x="16.2" y="177.9">rating shall be derated in accordance</text>
<text x="16.2" y="175.1">temperature of 70°C or above, a power</text>
<text x="60.5" y="175.1">temperature of described for each size or</text>
<text x="60.5" y="177.9">above, a power rating shall be derated in</text>
<text x="16.2" y="180.7">with the above derating curve.</text>
<text x="60.5" y="180.7">accordance with the above derating curve.</text>
<text x="60.5" y="184.3">Please refer to “Introduction of the derating</text>
<text x="60.5" y="187.1">curve based on the terminal part temperature”</text>
<text x="60.5" y="189.9">in the beginning of our catalog before use.</text>
</g>
<g font-size="2.3" fill="#231f20">
<text x="42.5" y="102">c</text>
<text x="58.3" y="100.3">L</text>
<text x="74.2" y="102">c</text>
<text x="25.6" y="110.5">W</text>
<text x="78.8" y="113.8">Solder</text>
<text x="78.7" y="119.3">Ni</text>
<text x="78.8" y="115.8">Plating</text>
<text x="17.2" y="120">t</text>
<text x="78.7" y="121.3">Plating</text>
<text x="26.6" y="126.7">d</text>
<text x="34.6" y="126.6">Protective</text>
<text x="34.6" y="128.6">Coating</text>
<text x="52.5" y="126.6">Resistive</text>
<text x="52.5" y="128.6">Film</text>
<text x="63.3" y="128.6">Electrode</text>
<text x="63.3" y="126.6">Inner</text>
<text x="44.1" y="134.2">Substrate</text>
<text x="44.1" y="132.3">Ceramic</text>
<text x="16.2" y="262.2">Specifications given herein may be changed at any time without prior notice. Please confirm technical specifications before you order and/or use.</text>
<text x="179.1" y="262.2">11/08/19</text>
</g>
<g font-size="2.1" fill="#231f20">
<text x="107.6" y="99.4">(Inch Size Code)</text>
<text x="132.7" y="118">+.004</text>
<text x="177.1" y="118">+.002</text>
<text x="131.7" y="122.7">+0.1</text>
<text x="132.3" y="124.8">-0.05</text>
<text x="133.2" y="120.1">-.002</text>
<text x="177.7" y="120.1">-.004</text>
<text x="177.8" y="122.7">+0.05</text>
<text x="178.4" y="124.8">-0.1</text>
<text x="177.9" y="135.4">+.008</text>
<text x="178.4" y="137.6">-.004</text>
<text x="177.5" y="140.2">+0.2</text>
<text x="178.1" y="142.3">-0.1</text>
<text x="177.9" y="151.6">+.008</text>
<text x="178.4" y="153.7">-.004</text>
<text x="177.5" y="156.4">+0.2</text>
<text x="178.1" y="158.5">-0.1</text>
<text x="177.5" y="179">+0.2</text>
<text x="177.9" y="174.3">+.008</text>
<text x="178.4" y="176.4">-.004</text>
<text x="178.1" y="181.1">-0.1</text>
<text x="82" y="244.6">For further information on packaging, please refer to Appendix A</text>
</g>
<g font-size="1.4" fill="#231f20">
<text x="16.9" y="142.6">100</text>
<text x="60.4" y="142.6">100</text>
<text x="17.7" y="146.7">80</text>
<text x="61.2" y="146.7">80</text>
<text x="17.7" y="155.1">40</text>
<text x="17.7" y="151.1">60</text>
<text x="61.1" y="155.1">40</text>
<text x="61.2" y="151.1">60</text>
<text x="17.7" y="159.2">20</text>
<text x="60.3" y="157.6" transform="rotate(-90 60.3 157.6)">% Rated Power</text>
<text x="61.1" y="159.2">20</text>
<text x="18.5" y="163.2">0</text>
<text x="19.3" y="164.3">0</text>
<text x="23.1" y="164.3">20</text>
<text x="27.3" y="164.3">40</text>
<text x="31.3" y="167.2">Ambient Temperature</text>
<text x="31.3" y="164.3">60</text>
<text x="33.6" y="165.7">70</text>
<text x="35.5" y="164.3">80</text>
<text x="39.3" y="164.3">100</text>
<text x="42.9" y="164.3">120</text>
<text x="44.6" y="165.7">125</text>
<text x="47.6" y="164.3">140</text>
<text x="50.7" y="165.7">155</text>
<text x="52.3" y="164.3">160</text>
<text x="55.8" y="164.3">180</text>
<text x="61.6" y="164.3">-60</text>
<text x="61.9" y="163">0</text>
<text x="63" y="165.7">-55</text>
<text x="65.4" y="164.3">-40</text>
<text x="69.2" y="164.3">-20</text>
<text x="73.4" y="164.3">0</text>
<text x="74.8" y="167.2">Terminal Part Temperature</text>
<text x="76.9" y="164.3">20</text>
<text x="80.7" y="164.3">40</text>
<text x="84.4" y="164.3">60</text>
<text x="88.2" y="164.3">80</text>
<text x="91.1" y="165.7">95</text>
<text x="92.2" y="164.3">100</text>
<text x="94.7" y="164.3">120</text>
<text x="96.5" y="165.7">125</text>
<text x="99.3" y="164.3">140</text>
<text x="102.1" y="165.7">155</text>
<text x="103.5" y="164.3">160</text>
<text x="37.2" y="168.7">(°C)</text>
<text x="82.5" y="168.7">(°C)</text>
</g>
<g font-size=".9" fill="#231f20">
<text x="81.7" y="147.7">1H, 1E, 1J, 2A, 2B, 2E,</text>
<text x="84.3" y="148.8">W2H, W3A (1W)</text>
<text x="41.9" y="155.6">1F</text>
<text x="45.8" y="155.6">1E, 1H, 1J, 2A, 2B, 2E, 2H,</text>
<text x="88.4" y="151.8">W3A2</text>
<text x="47.3" y="156.7">3A, W2H, W3A</text>
<text x="48.1" y="156.8">3A, W2H, W3A</text>
</g>
</svg>
